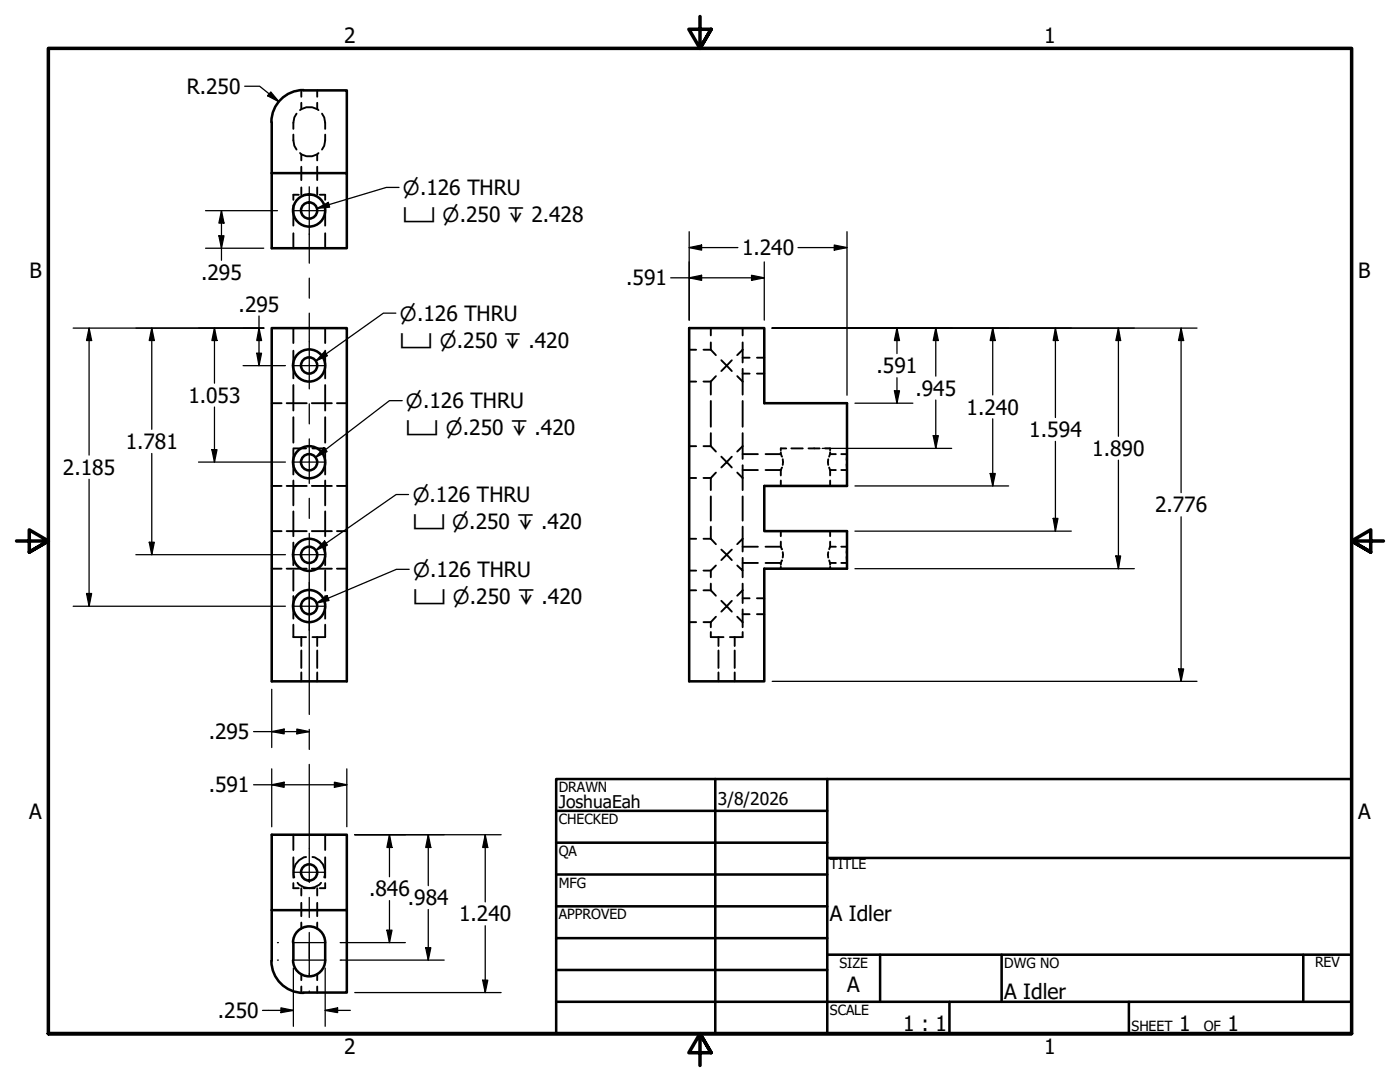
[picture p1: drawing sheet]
<svg xmlns="http://www.w3.org/2000/svg" width="279mm" height="216mm" viewBox="0 0 279 216" stroke-linecap="round" stroke-linejoin="round" font-family="sans-serif">
<!-- layer: Hidden (ANSI) -->
<g fill="none" stroke="#000" stroke-width=".38">
<path d="M60.1 18v1.3M63.3 18v1.3M58.5 26.9l.2 2.2 .5 .7M59.2 22.7l-.5 .7-.2 1.1v1.2M59.6 38.9h-1.1v1M59.9 22a3 3 0 0 1 3.7 0M59.9 30.5a2.79 2.79 0 0 0 3.7 0M60.1 20.5v1.3M60.1 30.8v1.2M60.1 33.3v2.6M60.1 37.4v1.5M60.6 38.9h2.2"/>
<path d="M63.3 20.5v1.3M63.3 30.8v1.2M63.3 33.3v2.6M63.3 37.4v1.5M63.8 38.9h1.1v1M64.3 22.7l.4 .7 .2 1.1v1.2M64.9 26.9l-.2 2.2-.4 .7M58.5 41v4M58.5 46.5v3M64.9 41v4M64.9 46.5v3M58.5 65.5v3"/>
<path d="M58.5 70v5.5M58.5 76.8v5.1M64.9 65.5v3M64.9 70v5.5M64.9 76.8v5.1M137.5 76.1h1.4M137.5 69.8h1.4M140.4 76.1h1.5M140.4 69.8h1.5M141.9 69.8l1 1.1M141.9 65.5v1.4M141.9 68.3v1.5"/>
<path d="M141.9 76.1v2.6M142.9 75.1l-1 1M144 74l1-1 1 1M144 71.9l1 1.1 1-1.1M147.1 75.1l1.1 1M148.2 65.5v1.4M148.2 68.3v4M148.2 73.6v5.1M148.2 69.8l-1.1 1.1M148.2 74.5h1.4M148.2 71.4h1.4M151.1 74.5h1.4"/>
<path d="M151.1 71.4h1.4M54.2 80.5h2M54.2 97h2M57.2 80.5h4M57.2 97h4M58.5 83.2v5.1M58.5 89.7v5M58.5 95.9v4.9M58.5 89.5h2.6M62.2 80.5h4M62.2 97h4M62.4 89.5h2.5"/>
<path d="M64.9 83.2v5.1M64.9 89.7v5M64.9 95.9v4.9M67.2 80.5h2M67.2 97h2M137.5 95.4h1.4M137.5 89h1.4M140.4 95.4h1.5M140.4 89h1.5M141.9 89l1 1.1M141.9 80v5.2M141.9 86.4v2.6"/>
<path d="M141.9 95.4v2.4M141.9 99.1v4.8M142.9 94.3l-1 1.1M144 93.3l1-1.1 1 1.1M144 91.1l1 1.1 1-1.1M147.1 94.3l1.1 1.1M148.2 89l-1.1 1.1M148.2 80v5.2M148.2 86.4v5.2M148.2 92.8v5M148.2 99.1v4.8M148.2 93.8h3.1"/>
<path d="M148.2 90.6h3.1M152.8 93.8h3M152.8 90.6h3M155.8 90.6l.3 .5M155.8 90.2v.4M155.8 93.8v1.1M155.8 95.9v1.1M156.1 93.3l-.3 .5M156.2 91.6v1.2M156.9 89.5h-1.1v.4M157.9 89.5h2.3M161.4 89.5h2.2"/>
<path d="M164.7 89.5h1v.4M165.3 91.6v1.2M165.5 93.3l.2 .5M165.7 90.6l-.2 .5M165.7 93.8h1.1M165.7 90.6h1.1M165.7 90.2v.4M165.7 93.8v1.1M165.7 95.9v1.1M167.9 93.8h1.1M167.9 90.6h1.1M169 92.6v.7"/>
<path d="M169 91.1v.7M54.2 106h2M54.2 113.5h2M57.2 106h4M57.2 113.5h4M58.5 102v5M58.5 108.3v4.5M58.5 113.8v4.1M58.5 118.9v4.5M62.2 106h4M62.2 113.5h4M64.9 102v5"/>
<path d="M64.9 108.3v4.5M64.9 113.8v4.1M64.9 118.9v4.5M67.2 106h2M67.2 113.5h2M137.5 113.9h1.4M137.5 107.5h1.4M137.5 117.8h1.4M140.4 113.9h1.5M140.4 107.5h1.5M140.4 117.8h1.5M141.9 107.5l1 1.1"/>
<path d="M141.9 117.8l1 1.1M141.9 105.1v2.4M141.9 113.9v1.3M141.9 116.5v1.3M142.9 112.8l-1 1.1M144 111.8l1-1.1 1 1.1M144 109.7l1 1 1-1M144 119.9l1 1.1 1-1.1M148.2 111.3v2.6l-1.1-1.1M148.2 107.5l-1.1 1.1M148.2 105.1v4.9M148.2 113.9v1.3"/>
<path d="M148.2 116.5v3.8M148.2 112.3h3.1M148.2 109.1h3.1M148.2 117.8l-1.1 1.1M148.2 119.4h1.4M151.1 119.4h1.4M152.8 112.3h3M152.8 109.1h3M155.8 109.1l.3 .5M155.8 106v1M155.8 108.1v1M155.8 112.3v.4"/>
<path d="M155.8 113.1v.4M156.1 111.8l-.3 .5M156.2 110.2v1.1M165.3 110.2v1.1M165.5 111.8l.2 .5M165.7 109.1l-.2 .5M165.7 112.3h1.1M165.7 109.1h1.1M165.7 106v1M165.7 108.1v1M165.7 112.3v.4M165.7 113.1v.4"/>
<path d="M167.9 112.3h1.1M167.9 109.1h1.1M169 111.1v.7M169 109.6v.8M58.5 124.7v2.4h2.6M60.1 127.1v1.8M60.1 129.8v3.5M60.1 134.2v1.8M63.3 127.1v1.8M63.3 129.8v3.5M63.3 134.2v1.8M64.9 124.7v2.4h-2.5"/>
<path d="M137.5 124.1h1.4M140.4 124.1h1.5M141.9 126.1v1h2.5M141.9 124.1v1.1M142.9 123.1l-1 1M143.4 127.1v1.8M143.4 129.8v3.5M143.4 134.2v1.8M144 122l1-1 1 1M146.6 127.1v1.8M146.6 129.8v3.5M146.6 134.2v1.8"/>
<path d="M147.1 123.1l1.1 1M148.2 126.1v1h-2.5M148.2 121.6v3.6M148.2 122.6h1.4M151.1 122.6h1.4M58.5 171.1v4M58.5 166.6v3M58.5 176.2v1h1.1M59.4 176.1a3.1 3.1 0 0 0 4.7 0M60.1 177.2v1.5M60.6 177.2h2.2M61.1 171a3.1 3.1 0 0 0-2.4 4.1"/>
<path d="M62.4 171a3.1 3.1 0 0 1 2.3 4.1M63.3 177.2v1.5M64.9 166.6v3M64.9 171.1v4M64.9 176.2v1h-1.1M60.1 180.1v2.7M60.1 184.1v1.3M60.1 194.3v1.3M60.1 196.8v1.3M63.3 180.1v2.7M63.3 184.1v1.3M63.3 194.3v1.3"/>
<path d="M63.3 196.8v1.3"/>
</g>
<!-- layer: Visible (ANSI) -->
<g fill="none" stroke="#000" stroke-width=".51">
<path d="M60.5 18a6.4 6.4 0 0 0-6.3 6.4M60.6 18h8.6v16.5M54.2 24.4v25.1h15v-15h-15M54.2 65.5h15v70.5h-15zM137.5 65.5h15v15h16.5v16.5h-16.5v9h16.5v7.5h-16.5v22.5h-15zM54.2 191.7a6.4 6.4 0 0 0 6.3 6.4M54.2 181.6h15v-15h-15v25.1M58.5 188.1a3.2 3.2 0 0 1 3.2-3.3 3.2 3.2 0 0 1 3.2 3.3M58.5 188.1v3.5M64.9 188.1v3.5a3.2 3.2 0 0 1-3.2 3.2 3.2 3.2 0 0 1-3.2-3.2M69.2 181.6v16.5h-8.6"/>
<circle cx="61.7" cy="42" r="3.2"/>
<circle cx="61.7" cy="42" r="1.62"/>
<circle cx="61.7" cy="72.9" r="1.62"/>
<circle cx="61.7" cy="72.9" r="3.2"/>
<circle cx="61.7" cy="92.2" r="1.62"/>
<circle cx="61.7" cy="92.2" r="3.2"/>
<circle cx="61.7" cy="110.7" r="1.62"/>
<circle cx="61.7" cy="110.7" r="3.2"/>
<circle cx="61.7" cy="120.9" r="1.62"/>
<circle cx="61.7" cy="120.9" r="3.2"/>
<circle cx="61.7" cy="174.1" r="1.62"/>
</g>
<!-- layer: Title (ANSI) -->
<g fill="none" stroke="#000" stroke-width=".51">
<path d="M111 155.4h158.7v50.8h-158.7zM142.7 155.4v50.8M165.1 155.4v50.8M111 161.8h54.1M111 168.1h54.1M111 174.5h54.1M165.1 171.2h104.6M111 180.8h54.1M111 187.2h54.1M111 193.5h54.1M111 199.9h158.7M165.1 190.5h104.6"/>
<path d="M175.6 190.5v9.4M189.5 199.9v6.3M199.9 190.5v9.4M225.3 199.9v6.3M260.1 190.5v9.4"/>
</g>
<!-- layer: Border (ANSI) -->
<path d="M139.7 3.3v6.4l-2.2-3.9h4.4l-2.2 3.9 2.2-3.9M3.3 107.9h6.4l-3.9-2.2v4.5l3.9-2.3-3.9 2.3M276.1 107.9h-6.4l3.9-2.2v4.5l-3.9-2.3 3.9 2.3M9.7 206.2v-196.5h260v196.5h-260h260M141.9 210.1l-2.2-3.9 2.2 3.9h-4.4l2.2-3.9v6.4" fill="none" stroke="#000" stroke-width=".7"/>
<!-- layer: Dimension (ANSI) -->
<g fill="none" stroke="#000" stroke-width=".25">
<path d="M48.8 17.2h3l3.9 3.1M54 18.4l1.7 1.9-2.3-1.2zM41 49.5h11.6M41 42h14.4M43.7 47.1h1l-.5 2.4zM44.2 42l.5 2.5h-1zM44.2 42v9.9M133.9 55.4h18.6M137.5 55.4l2.5-.5v1zM137.5 49.4l2.5-.5v1zM137.5 46.2v17.7M137.5 49.4h9.8"/>
<path d="M150 54.9l2.5 .5-2.5 .5zM152.5 52.3v11.6M159.3 49.4h9.7M166.5 48.9l2.5 .5-2.5 .5zM169 46.2v32.7M14.6 65.5h38M17.8 65.5l.5 2.4h-1zM17.8 65.5v25.3M30.3 65.5l.5 2.4h-1zM30.3 65.5v20.2M42.8 65.5l.5 2.4h-1zM42.8 65.5v11"/>
<path d="M48.5 73h8.5M51.2 70.5h1l-.5 2.5zM51.7 65.5l.5 2.4h-1zM51.7 63.1v9.9M154.1 65.5h84.8M178.5 78h1l-.5 2.5zM179 65.5l.5 2.4h-1zM179 65.5v5M179 75.4v5.1M186.8 65.5l.5 2.4h-1.1zM186.8 65.5v9.6M186.8 79.8v9.7"/>
<path d="M198.1 65.5l.5 2.4h-1zM198.1 65.5v13.3M210.6 65.5l.5 2.4h-.9zM210.6 65.5v17.8M223.2 65.5l.4 2.4h-.9zM223.2 65.5v21.6M235.7 65.5l.5 2.4h-1zM235.7 65.5v32.8M17.8 95.6v25.4M30.3 90.5v20.2M39.6 92.2h17.4M42.3 89.7h1l-.5 2.5z"/>
<path d="M42.8 81.2v11M164.1 89.5h25.8M170.6 80.5h11.6M170.6 97h30.7M186.2 86.9h1.1l-.5 2.6zM197.6 94.5h1l-.5 2.5zM198.1 83.6v13.4M210.6 88.1v17.9M223.2 91.8v21.7M17.3 118.4h1l-.5 2.6zM27.1 110.7h29.9M29.8 108.2h1l-.5 2.5z"/>
<path d="M170.6 106h43.2M170.6 113.5h55.8M210.2 103.4h.9l-.5 2.6zM222.7 110.9h.9l-.4 2.6zM235.7 103.1v32.9M14.6 121h42.4M54.2 137.5v11.7M154.1 136h84.8M235.2 133.5h1l-.5 2.5zM50.6 146h11.1M50.6 156.6h18.6M54.2 146l2.5-.5v.9z"/>
<path d="M54.2 156.6l2.5-.5v1zM54.2 153.4v11.6M59.2 145.5l2.5 .5-2.5 .4zM66.7 156.1l2.5 .5-2.5 .5zM69.2 153.4v11.6M70.8 166.6h29.2M77.7 166.6l.5 2.5h-1zM77.7 166.6v8.3M77.7 179.7v8.4M85.5 166.6l.5 2.5h-1zM85.5 166.6v10.1M96.8 166.6l.5 2.5h-1z"/>
<path d="M96.8 166.6v13.4M58.5 193.2v11.6M64.9 193.2v11.6M68.1 188.1h12.8M68.1 191.6h20.5M70.8 198.1h29.2M77.2 185.6h1l-.5 2.5zM85 189.1h1l-.5 2.5zM85.5 181.5v10.1M96.3 195.6h1l-.5 2.5zM96.8 184.7v13.4M52.4 201.6h6.1"/>
<path d="M56.1 201.1l2.4 .5-2.4 .5zM64.9 201.6l2.5-.5v1zM64.9 201.6h5"/>
</g>
<g fill="#000">
<path d="M54 18.4l1.7 1.9-2.3-1.2zM43.7 47.1h1l-.5 2.4zM44.2 42l.5 2.5h-1zM137.5 55.4l2.5-.5v1zM137.5 49.4l2.5-.5v1zM150 54.9l2.5 .5-2.5 .5zM166.5 48.9l2.5 .5-2.5 .5zM17.8 65.5l.5 2.4h-1zM30.3 65.5l.5 2.4h-1zM42.8 65.5l.5 2.4h-1zM51.2 70.5h1l-.5 2.5zM51.7 65.5l.5 2.4h-1z"/>
<path d="M178.5 78h1l-.5 2.5zM179 65.5l.5 2.4h-1zM186.8 65.5l.5 2.4h-1.1zM198.1 65.5l.5 2.4h-1zM210.6 65.5l.5 2.4h-.9zM223.2 65.5l.4 2.4h-.9zM235.7 65.5l.5 2.4h-1zM42.3 89.7h1l-.5 2.5zM186.2 86.9h1.1l-.5 2.6zM197.6 94.5h1l-.5 2.5zM17.3 118.4h1l-.5 2.6zM29.8 108.2h1l-.5 2.5z"/>
<path d="M210.2 103.4h.9l-.5 2.6zM222.7 110.9h.9l-.4 2.6zM235.2 133.5h1l-.5 2.5zM54.2 146l2.5-.5v.9zM54.2 156.6l2.5-.5v1zM59.2 145.5l2.5 .5-2.5 .4zM66.7 156.1l2.5 .5-2.5 .5zM77.7 166.6l.5 2.5h-1zM85.5 166.6l.5 2.5h-1zM96.8 166.6l.5 2.5h-1zM77.2 185.6h1l-.5 2.5zM85 189.1h1l-.5 2.5z"/>
<path d="M96.3 195.6h1l-.5 2.5zM56.1 201.1l2.4 .5-2.4 .5zM64.9 201.6l2.5-.5v1z"/>
</g>
<!-- layer: Center Mark (ANSI) -->
<g fill="none" stroke="#000" stroke-width=".25">
<path d="M58.5 42h6.4M58.5 73h6.4M58.5 92.2h6.4M58.5 110.7h6.4M58.5 121h6.4M58.5 174.1h6.4M55.4 188.1h.2M55.4 191.6h.2M58.5 188.1h6.4M58.5 191.6h6.4M61.7 188.4v6.4M61.7 197.7v.2"/>
<path d="M67.9 188.1h.2M67.9 191.6h.2"/>
</g>
<!-- layer: Centerline (ANSI) -->
<g fill="none" stroke="#000" stroke-width=".25">
<path d="M61.7 37.3v15.2M61.7 55.5v4M61.7 62.5v15.1M61.7 80.6v4M61.7 87.6v8.9M61.7 99.4v4M61.7 106.4v14.6M61.7 116.2v26.4M61.7 145.5v4M61.7 152.5v23.6M61.7 179.1v4M61.7 186.1v5.2"/>
<path d="M61.7 194.2v.2"/>
</g>
<!-- layer: Symbol (ANSI) -->
<path d="M79.6 37.4h-2.5l-13.9 4.2M63.2 41.6l2.3-1.2 .3 .9zM64.8 70.2l.5 .8-2.2 1zM79 62.5h-2.5l-13.4 9.5M80.3 79.9h-2.6l-14.7 11.3M64.6 89.3l.7 .8-2.3 1.1zM81.5 98.7h-2.4l-16 11.1M64.8 107.9l.5 .9-2.2 1zM81.7 113.6h-2.6l-15.9 6.7M63.2 120.3l2.1-1.4 .4 .9z" fill="none" stroke="#000" stroke-width=".25"/>
<path d="M63.2 41.6l2.3-1.2 .3 .9zM64.8 70.2l.5 .8-2.2 1zM64.6 89.3l.7 .8-2.3 1.1zM64.8 107.9l.5 .9-2.2 1zM63.2 120.3l2.1-1.4 .4 .9z" fill="#000"/>
<g font-size="4.2">
<text x="68.7" y="8.6">2</text>
<text x="208.4" y="8.6">1</text>
<text x="37.3" y="18.7">R.250</text>
<text x="148.1" y="50.9">1.240</text>
<text x="5.9" y="55.5">B</text>
<text x="40.1" y="55.8">.295</text>
<text x="125" y="57">.591</text>
<text x="271.1" y="55.5">B</text>
<text x="47.6" y="62.2">.295</text>
<text x="174.9" y="74.5">.591</text>
<text x="37.6" y="80.3">1.053</text>
<text x="182.7" y="79">.945</text>
<text x="192.9" y="82.7">1.240</text>
<text x="25.1" y="89.6">1.781</text>
<text x="205.4" y="87.2">1.594</text>
<text x="12.6" y="94.7">2.185</text>
<text x="218" y="91">1.890</text>
<text x="230.5" y="102.2">2.776</text>
<text x="41.7" y="147.5">.295</text>
<text x="41.7" y="158.1">.591</text>
<text x="5.8" y="163.4">A</text>
<text x="271" y="163.4">A</text>
<text x="73.7" y="178.9">.846</text>
<text x="81.4" y="180.6">.984</text>
<text x="91.6" y="183.8">1.240</text>
<text x="165.6" y="183.8">A Idler</text>
<text x="169.1" y="198">A</text>
<text x="43.5" y="203.1">.250</text>
<text x="200.4" y="199.3">A Idler</text>
<text x="180.3" y="205.7">1 : 1</text>
<text x="235.3" y="205.7">1</text>
<text x="245" y="205.7">1</text>
<text x="68.7" y="210.3">2</text>
<text x="208.4" y="210.3">1</text>
</g>
<g font-size="3.9">
<text x="80.4" y="38.9">⌀.126 THRU</text>
<text x="80.4" y="44.3">⌴ ⌀.250 ↧ 2.428</text>
<text x="79.8" y="64">⌀.126 THRU</text>
<text x="79.8" y="69.3">⌴ ⌀.250 ↧ .420</text>
<text x="81" y="81.5">⌀.126 THRU</text>
<text x="81" y="86.8">⌴ ⌀.250 ↧ .420</text>
<text x="82.4" y="100.2">⌀.126 THRU</text>
<text x="82.4" y="105.5">⌴ ⌀.250 ↧ .420</text>
<text x="82.4" y="115.1">⌀.126 THRU</text>
<text x="82.4" y="120.5">⌴ ⌀.250 ↧ .420</text>
</g>
<g font-size="3.5">
<text x="111.5" y="161.2">JoshuaEah</text>
<text x="143.3" y="160.7">3/8/2026</text>
</g>
<g font-size="2.8">
<text x="111.5" y="158">DRAWN</text>
<text x="111.5" y="164.4">CHECKED</text>
<text x="111.5" y="170.8">QA</text>
<text x="165.6" y="173.4">TITLE</text>
<text x="111.5" y="177.1">MFG</text>
<text x="111.5" y="183.5">APPROVED</text>
<text x="167.5" y="193.1">SIZE</text>
<text x="200.4" y="193.1">DWG NO</text>
<text x="262.4" y="193">REV</text>
<text x="165.6" y="202.5">SCALE</text>
<text x="225.8" y="205.7">SHEET</text>
<text x="240.2" y="205.7">OF</text>
</g>
</svg>
